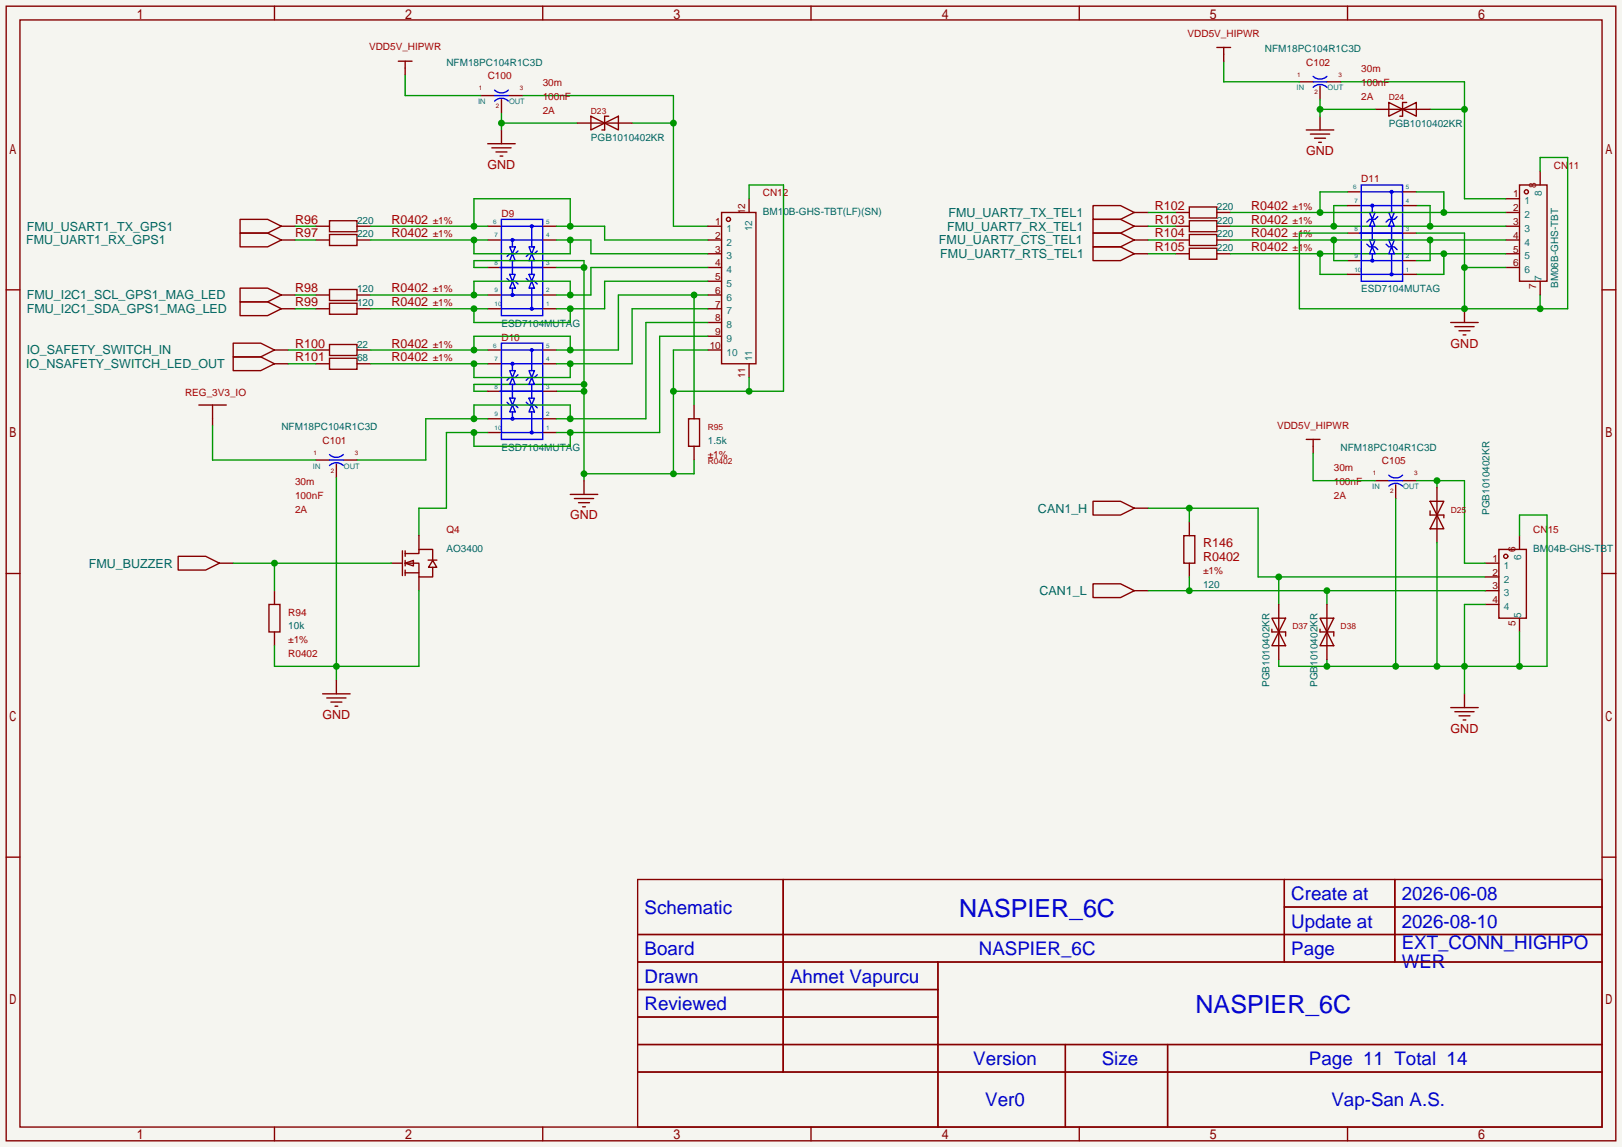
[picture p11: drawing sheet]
<svg xmlns="http://www.w3.org/2000/svg" width="299mm" height="212mm" viewBox="0 0 299 212" stroke-linecap="round" stroke-linejoin="round" font-family="sans-serif">
<path d="M0 0h299.5v211.8h-299.5z" fill="#f5f5f0"/>
<g fill="none" stroke="#850000" stroke-width=".25">
<path d="M1.1 1.1h297.2v209.6h-297.2zM3.7 3.7h292.1v204.5h-292.1zM50.7 1.1v2.6M100.2 1.1v2.6M149.7 1.1v2.6M199.3 1.1v2.6M248.8 1.1v2.6M278 36.7h2.5M278 39.2h2.5M280.5 34.2h5.1v17.7h-5.1zM284.4 31.6v2.6M1.1 53.5h2.6"/>
<path d="M278 41.8h2.5M278 44.3h2.5M278 46.9h2.5M278 49.4h2.5M284.4 51.9v2.6M295.8 53.5h2.5M1.1 105.9h2.6M295.8 105.9h2.5M1.1 158.3h2.6M295.8 158.3h2.5M117.7 162.4h178.1v45.8h-178.1zM117.7 172.6h178.1"/>
<path d="M117.7 177.7h178.1M144.6 162.4v35.6M173.2 177.7v30.5M237.1 162.4v15.3M237.1 167.5h58.7M257.5 162.4v15.3M117.7 182.8h55.5M117.7 192.9h178.1M117.7 187.8h55.5M117.7 198h178.1M196.7 192.9v15.3M215.6 192.9v15.3"/>
<path d="M50.7 208.2v2.5M100.2 208.2v2.5M149.7 208.2v2.5M199.3 208.2v2.5M248.8 208.2v2.5"/>
<circle cx="281.8" cy="35.4" r=".38"/>
</g>
<path d="M96.4 17.7h27.9v24.1h6.4M116.7 22.7h7.6" fill="none" stroke="#009600" stroke-width=".25"/>
<circle cx="124.3" cy="22.7" r=".63" fill="#009600"/>
<g fill="none" stroke="#850000" stroke-width=".25">
<path d="M88.8 17.7h2.5M92.6 18.4v2.6M93.9 17.7h2.5M90 26.5h5.1M90.8 27.3h3.6M91.6 28.1h2M92.3 28.8h.5M92.6 24v2.5M44.3 55.8h5.1l2.5 1.2-2.5 1.3h-5.1zM44.3 53.2h5.1l2.5 1.3-2.5 1.3h-5.1zM44.3 43.1h5.1l2.5 1.2-2.5 1.3h-5.1zM44.3 40.5h5.1l2.5 1.3-2.5 1.3h-5.1z"/>
<path d="M51.9 57h2.6M51.9 54.5h2.6M51.9 44.3h2.6M51.9 41.8h2.6M43.1 63.4h5l2.6 1.2-2.6 1.3h-5zM43.1 65.9h5l2.6 1.3-2.6 1.3h-5zM50.7 64.6h2.5M50.7 67.2h2.5M32.9 102.7h5.1l2.5 1.3-2.5 1.3h-5.1zM40.5 104h2.6"/>
</g>
<path d="M91.3 16.6a1.79 1.79 0 0 0 2.6 0M91.3 18.7a1.79 1.79 0 0 1 2.6 0M91.3 17.7h2.6" fill="none" stroke="#00f" stroke-width=".25"/>
<path d="M92.6 21v3M92.6 22.7h14" fill="none" stroke="#009600" stroke-width=".25"/>
<circle cx="92.6" cy="22.7" r=".63" fill="#009600"/>
<path d="M74.8 13.8v3.9h14M138.3 36.7v-2.5h6.4v38.1h-20.4M90 49.4h-2.5v-1.3h20.3v40.7M102.7 49.4h5.1M102.7 72.3h5.1M107.8 71h-20.3v1.3h2.5M130.7 64.6h-6.4v22.9M138.3 69.7v2.6M128.1 85v2.5h-20.3" fill="none" stroke="#009600" stroke-width=".25"/>
<g fill="none" stroke="#850000" stroke-width=".25">
<path d="M73.5 11.3h2.6M74.8 11.3v2.5M133.2 39.2h6.4v28h-6.4zM138.3 36.7v2.5M90 41.8h2.6M90 44.3h2.6M90 49.4h2.6M90 54.5h2.6M90 57h2.6M100.2 41.8h2.5M100.2 44.3h2.5M100.2 49.4h2.5"/>
<path d="M100.2 54.5h2.5M100.2 57h2.5M130.7 41.8h2.5M130.7 44.3h2.5M130.7 46.9h2.5M130.7 49.4h2.5M130.7 51.9h2.5M130.7 54.5h2.5M130.7 57h2.5M130.7 59.6h2.5M36.7 74.8h5.1M39.2 74.8v3.8"/>
<path d="M130.7 62.1h2.5M130.7 64.6h2.5M138.3 67.2v2.5"/>
<circle cx="134.5" cy="40.5" r=".38"/>
</g>
<g fill="none" stroke="#00f" stroke-width=".25">
<path d="M92.3 49.4h7.9M92.6 40.5h7.6v17.8h-7.6zM92.6 44.3h7.6M92.6 57h7.6M92.6 54.5h7.6M92.6 41.8h7.6M93.6 51.4l.5 .5h1l.5 .6M94.1 45.6h1l-.5 1.3zM94.1 50.7h1l-.5 1.2zM94.6 46.9l.5 1.2h-1zM94.6 51.9l.5 1.3h-1zM94.6 44.3v1.3"/>
<path d="M94.6 48.1v2.6M94.6 53.2v1.3M95.6 46.4l-.5 .5h-1l-.5 .5M97.2 51.4l.5 .5h1l.5 .6M97.7 45.6h1l-.5 1.3zM97.7 50.7h1l-.5 1.2zM98.2 46.9l.5 1.2h-1zM98.2 51.9l.5 1.3h-1zM98.2 41.8v3.8M98.2 48.1v2.6M98.2 53.2v3.8M99.2 46.4l-.5 .5h-1l-.5 .5"/>
<circle cx="94.6" cy="54.5" r=".25"/>
<circle cx="94.6" cy="44.3" r=".25"/>
<circle cx="98.2" cy="41.8" r=".25"/>
<circle cx="98.2" cy="57" r=".25"/>
</g>
<g fill="#009600">
<circle cx="107.8" cy="49.4" r=".63"/>
<circle cx="107.8" cy="71" r=".63"/>
<circle cx="107.8" cy="72.3" r=".63"/>
<circle cx="107.8" cy="87.5" r=".63"/>
<circle cx="124.3" cy="87.5" r=".63"/>
<circle cx="124.3" cy="72.3" r=".63"/>
<circle cx="138.3" cy="72.3" r=".63"/>
</g>
<path d="M90 64.6h2.6M90 67.2h2.6M90 77.3h2.6M90 79.9h2.6M90 72.3h2.6M100.2 64.6h2.5M100.2 67.2h2.5M100.2 77.3h2.5M100.2 79.9h2.5M100.2 72.3h2.5" fill="none" stroke="#850000" stroke-width=".25"/>
<g fill="none" stroke="#00f" stroke-width=".25">
<path d="M92.3 72.3h7.9M92.6 63.4h7.6v17.8h-7.6zM92.6 67.2h7.6M92.6 79.9h7.6M92.6 77.3h7.6M92.6 64.6h7.6M93.6 74.3l.5 .5h1l.5 .5M94.1 68.5h1l-.5 1.2zM94.1 73.5h1l-.5 1.3zM94.6 69.7l.5 1.3h-1zM94.6 74.8l.5 1.3h-1zM94.6 67.2v1.3"/>
<path d="M94.6 71v2.5M94.6 76.1v1.2M95.6 69.2l-.5 .5h-1l-.5 .5M97.2 74.3l.5 .5h1l.5 .5M97.7 68.5h1l-.5 1.2zM97.7 73.5h1l-.5 1.3zM98.2 69.7l.5 1.3h-1zM98.2 74.8l.5 1.3h-1zM98.2 64.6v3.9M98.2 71v2.5M98.2 76.1v3.8M99.2 69.2l-.5 .5h-1l-.5 .5"/>
<circle cx="94.6" cy="67.2" r=".25"/>
<circle cx="94.6" cy="77.3" r=".25"/>
<circle cx="98.2" cy="79.9" r=".25"/>
<circle cx="98.2" cy="64.6" r=".25"/>
</g>
<path d="M87.5 79.9v2.5h17.8v-2.5M90 79.9h-7.6v14h-5.1v5M130.7 62.1h-8.9v17.8h-19.1" fill="none" stroke="#009600" stroke-width=".25"/>
<g fill="#009600">
<circle cx="105.3" cy="79.9" r=".63"/>
<circle cx="87.5" cy="79.9" r=".63"/>
</g>
<path d="M58.3 85h2.5M62.1 85.7v2.6M63.4 85h2.5" fill="none" stroke="#850000" stroke-width=".25"/>
<path d="M60.8 83.9a1.79 1.79 0 0 0 2.6 0M60.8 86a1.79 1.79 0 0 1 2.6 0M60.8 85h2.6" fill="none" stroke="#00f" stroke-width=".25"/>
<path d="M130.7 59.6h-11.4v17.7h-16.6M87.5 77.3v-2.5h17.8v2.5M90 77.3h-11.4v7.7h-12.7" fill="none" stroke="#009600" stroke-width=".25"/>
<g fill="#009600">
<circle cx="105.3" cy="77.3" r=".63"/>
<circle cx="87.5" cy="77.3" r=".63"/>
</g>
<path d="M39.2 78.6v6.4h19.1M43.1 104h29.2M50.7 104v5.1" fill="none" stroke="#009600" stroke-width=".25"/>
<g fill="none" stroke="#850000" stroke-width=".25">
<path d="M77.3 98.9v2.6M49.7 111.6h2v5.1h-2zM50.7 109.1v2.5M50.7 116.7v2.6M72.3 104h2M74.3 101.7v4.6M74.8 104l1.5-.5v1zM74.8 102.2h2.5v-.7h2.6v2M74.8 104h2.5v2.6h2.6v-1.8M74.8 105.8h2.5M74.8 101.7v1M74.8 103.5v1"/>
<path d="M74.8 105.3v1M77.3 106.6v2.5M79 103.4h1.7M79.9 103.5l.7 1.3h-1.5z"/>
</g>
<circle cx="50.7" cy="104" r=".63" fill="#009600"/>
<path d="M105.3 91.3h5.1M106 92.1h3.6M106.8 92.8h2M107.6 93.6h.5M107.8 88.8v2.5" fill="none" stroke="#850000" stroke-width=".25"/>
<path d="M62.1 88.3v37.3M77.3 109.1v14h-26.6v-3.8" fill="none" stroke="#009600" stroke-width=".25"/>
<circle cx="62.1" cy="123.1" r=".63" fill="#009600"/>
<path d="M58.3 41.8h2.5M60.8 40.8h5.1v2h-5.1zM65.9 41.8h2.6M127.1 77.3h2.1v5.1h-2.1zM128.1 74.8v2.5M128.1 82.4v2.6M59.6 128.1h5M60.3 128.9h3.6M61.1 129.7h2M61.8 130.4h.6M62.1 125.6v2.5" fill="none" stroke="#850000" stroke-width=".25"/>
<path d="M54.5 41.8h3.8M68.5 41.8h21.5M87.5 41.8v-5.1h17.8v5.1M102.7 41.8h8.9v2.5h19.1" fill="none" stroke="#009600" stroke-width=".25"/>
<g fill="#009600">
<circle cx="105.3" cy="41.8" r=".63"/>
<circle cx="87.5" cy="41.8" r=".63"/>
</g>
<path d="M58.3 44.3h2.5M60.8 43.3h5.1v2h-5.1zM65.9 44.3h2.6" fill="none" stroke="#850000" stroke-width=".25"/>
<path d="M54.5 44.3h3.8M68.5 44.3h21.5M87.5 44.3v2.6h17.8v-2.6M102.7 44.3h6.4v2.6h21.6" fill="none" stroke="#009600" stroke-width=".25"/>
<g fill="#009600">
<circle cx="105.3" cy="44.3" r=".63"/>
<circle cx="87.5" cy="44.3" r=".63"/>
</g>
<path d="M58.3 54.5h2.5M60.8 53.5h5.1v2h-5.1zM65.9 54.5h2.6" fill="none" stroke="#850000" stroke-width=".25"/>
<path d="M54.5 54.5h3.8M68.5 54.5h21.5M87.5 54.5v-2.6h17.8v2.6M130.7 49.4h-21.6v5.1h-6.4" fill="none" stroke="#009600" stroke-width=".25"/>
<g fill="#009600">
<circle cx="105.3" cy="54.5" r=".63"/>
<circle cx="87.5" cy="54.5" r=".63"/>
</g>
<path d="M58.3 57h2.5M60.8 56h5.1v2h-5.1zM65.9 57h2.6" fill="none" stroke="#850000" stroke-width=".25"/>
<path d="M54.5 57h3.8M68.5 57h21.5M87.5 57v2.6h17.8v-2.6M130.7 51.9h-19.1v5.1h-8.9" fill="none" stroke="#009600" stroke-width=".25"/>
<g fill="#009600">
<circle cx="105.3" cy="57" r=".63"/>
<circle cx="87.5" cy="57" r=".63"/>
</g>
<path d="M58.3 64.6h2.5M60.8 63.6h5.1v2.1h-5.1zM65.9 64.6h2.6" fill="none" stroke="#850000" stroke-width=".25"/>
<path d="M128.1 54.5v20.3M130.7 54.5h-16.5v10.1h-11.5M68.5 64.6h21.5M87.5 64.6v-2.5h17.8v2.5" fill="none" stroke="#009600" stroke-width=".25"/>
<g fill="#009600">
<circle cx="87.5" cy="64.6" r=".63"/>
<circle cx="105.3" cy="64.6" r=".63"/>
<circle cx="128.1" cy="54.5" r=".63"/>
</g>
<path d="M130.7 57h-14v10.2h-14M53.2 64.6h5.1M53.2 67.2h5.1M68.5 67.2h21.5M87.5 67.2v2.5h17.8v-2.5" fill="none" stroke="#009600" stroke-width=".25"/>
<path d="M58.3 67.2h2.5M60.8 66.2h5.1v2h-5.1zM65.9 67.2h2.6" fill="none" stroke="#850000" stroke-width=".25"/>
<g fill="#009600">
<circle cx="87.5" cy="67.2" r=".63"/>
<circle cx="105.3" cy="67.2" r=".63"/>
</g>
<path d="M247.5 15.1h22.9v21.6h7.6M264 20.2h6.4" fill="none" stroke="#009600" stroke-width=".25"/>
<circle cx="270.4" cy="20.2" r=".63" fill="#009600"/>
<g fill="none" stroke="#850000" stroke-width=".25">
<path d="M224.7 8.8h2.5M225.9 8.8v2.5M239.9 15.1h2.5M243.7 15.9v2.5M245 15.1h2.5M201.8 38h5.1l2.5 1.2-2.5 1.3h-5.1zM209.4 39.2h2.6M217 39.2h2.6M219.6 38.2h5.1v2.1h-5.1zM224.7 39.2h2.5M201.8 40.5h5.1l2.5 1.3-2.5 1.3h-5.1zM201.8 45.6h5.1l2.5 1.3-2.5 1.2h-5.1z"/>
<path d="M201.8 43.1h5.1l2.5 1.2-2.5 1.3h-5.1zM209.4 41.8h2.6M209.4 46.9h2.6M209.4 44.3h2.6M217 41.8h2.6M219.6 40.8h5.1v2h-5.1zM224.7 41.8h2.5"/>
</g>
<path d="M242.4 14.1a1.79 1.79 0 0 0 2.6 0M242.4 16.1a1.79 1.79 0 0 1 2.6 0M242.4 15.1h2.6" fill="none" stroke="#00f" stroke-width=".25"/>
<path d="M225.9 11.3v3.8h14M212 39.2h5M248.8 38h-2.5v3.8M261.5 38h2.5v3.8M212 41.8h5M227.2 41.8h50.8" fill="none" stroke="#009600" stroke-width=".25"/>
<g fill="#009600">
<circle cx="246.3" cy="41.8" r=".63"/>
<circle cx="264" cy="41.8" r=".63"/>
</g>
<path d="M217 44.3h2.6M217 46.9h2.6M219.6 43.3h5.1v2h-5.1zM219.6 45.8h5.1v2.1h-5.1zM224.7 44.3h2.5M224.7 46.9h2.5" fill="none" stroke="#850000" stroke-width=".25"/>
<path d="M212 44.3h5M212 46.9h5M227.2 46.9h50.8M243.7 46.9v3.8h5.1M266.6 46.9v3.8h-5.1" fill="none" stroke="#009600" stroke-width=".25"/>
<g fill="#009600">
<circle cx="266.6" cy="46.9" r=".63"/>
<circle cx="243.7" cy="46.9" r=".63"/>
</g>
<g fill="none" stroke="#850000" stroke-width=".25">
<path d="M241.2 24h5.1M241.9 24.8h3.6M242.7 25.5h2M243.5 26.3h.5M243.7 21.5v2.5M248.8 35.4h2.5M248.8 38h2.5M259 35.4h2.5M259 38h2.5M248.8 48.1h2.5M248.8 50.7h2.5M248.8 43.1h2.5"/>
<path d="M259 48.1h2.5M259 50.7h2.5M259 43.1h2.5M267.8 59.6h5.1M270.4 57v2.6M268.6 60.3h3.6M269.4 61.1h2M270.1 61.8h.5"/>
</g>
<g fill="none" stroke="#00f" stroke-width=".25">
<path d="M251.3 34.2h7.7v17.7h-7.7zM251.3 38h7.7M251.3 35.4h7.7M252.9 39.2h1l-.5 1.3zM253.4 38v1.2M256.4 39.2h1l-.5 1.3zM256.9 35.4v3.8M251.1 43.1h7.9M251.3 50.7h7.7M251.3 48.1h7.7M252.3 45.1l.6 .5h1l.5 .5M252.9 44.3h1l-.5 1.3z"/>
<path d="M253.4 40.5l.5 1.3h-1zM253.4 45.6l.5 1.3h-1zM253.4 41.8v2.5M253.4 46.9v1.2M254.4 40l-.5 .5h-1l-.6 .5M255.9 45.1l.5 .5h1l.5 .5M256.4 44.3h1l-.5 1.3zM256.9 40.5l.5 1.3h-1zM256.9 45.6l.5 1.3h-1zM256.9 41.8v2.5M256.9 46.9v3.8M257.9 40l-.5 .5h-1l-.5 .5"/>
<circle cx="253.4" cy="38" r=".25"/>
<circle cx="256.9" cy="35.4" r=".25"/>
<circle cx="253.4" cy="48.1" r=".25"/>
<circle cx="256.9" cy="50.7" r=".25"/>
</g>
<path d="M284.4 31.6v-2.5h5v27.9h-49.5v-13.9h8.9M261.5 43.1h8.9v13.9M270.4 49.4h7.6M284.4 54.5v2.5" fill="none" stroke="#009600" stroke-width=".25"/>
<g fill="#009600">
<circle cx="270.4" cy="57" r=".63"/>
<circle cx="270.4" cy="49.4" r=".63"/>
<circle cx="284.4" cy="57" r=".63"/>
</g>
<g fill="none" stroke="#850000" stroke-width=".25">
<path d="M201.8 92.6h5.1l2.5 1.3-2.5 1.2h-5.1zM209.4 93.9h2.6M253.9 88.8h2.5M257.7 89.5v2.6M259 88.8h2.5M280.5 98.9v2.6M201.8 107.8h5.1l2.5 1.3-2.5 1.3h-5.1zM209.4 109.1h2.6M274.2 109.1h2.5M274.2 104h2.5M274.2 106.6h2.5M274.2 111.6h2.5"/>
<path d="M276.7 101.5h5.1v12.7h-5.1zM280.5 114.2v2.5"/>
<circle cx="278" cy="102.7" r=".38"/>
</g>
<path d="M256.4 87.8a1.79 1.79 0 0 0 2.6 0M256.4 89.8a1.79 1.79 0 0 1 2.6 0M256.4 88.8h2.6" fill="none" stroke="#00f" stroke-width=".25"/>
<path d="M261.5 88.8h8.9v15.2h3.8M265.3 88.8v1.2" fill="none" stroke="#009600" stroke-width=".25"/>
<circle cx="265.3" cy="88.8" r=".63" fill="#009600"/>
<g fill="none" stroke="#850000" stroke-width=".25">
<path d="M256.4 18.9l2.6 1.3-2.6 1.3zM259.7 18.9h-.7v2.6h-.6M106.6 22.7h10.1M109.1 21.5l2.5 1.2-2.5 1.3zM111.6 22.7l2.6-1.2v2.5zM112.4 21.5h-.8v2.5h-.5M253.9 20.2h10.1M259 20.2l2.5-1.3v2.6zM241.2 81.2h2.5M242.4 81.2v2.5M267.8 130.7h5.1M268.6 131.4h3.6"/>
<path d="M269.4 132.2h2M270.1 133h.5M270.4 128.1v2.6"/>
</g>
<path d="M243.7 18.4v3.1M243.7 20.2h10.2M242.4 83.7v5.1h11.5" fill="none" stroke="#009600" stroke-width=".25"/>
<circle cx="243.7" cy="20.2" r=".63" fill="#009600"/>
<path d="M264 92.6h2.6l-1.3 2.5zM264 94.4v.7h2.6v.5M265.3 95.1l1.3 2.6h-2.6zM265.3 90v10.2" fill="none" stroke="#850000" stroke-width=".25"/>
<path d="M227.2 39.2h50.8M248.8 35.4h-5.1v3.8M261.5 35.4h5.1v3.8" fill="none" stroke="#009600" stroke-width=".25"/>
<g fill="#009600">
<circle cx="266.6" cy="39.2" r=".63"/>
<circle cx="243.7" cy="39.2" r=".63"/>
</g>
<path d="M227.2 44.3h50.8M246.3 44.3v3.8h2.5M264 44.3v3.8h-2.5" fill="none" stroke="#009600" stroke-width=".25"/>
<g fill="#009600">
<circle cx="264" cy="44.3" r=".63"/>
<circle cx="246.3" cy="44.3" r=".63"/>
</g>
<path d="M218.6 98.9h2v5.1h-2zM219.6 96.4v2.5M219.6 104v2.6" fill="none" stroke="#850000" stroke-width=".25"/>
<path d="M257.7 92.1v31M280.5 98.9v-3.8h5.1v28h-49.5v-1.3M265.3 100.2v22.9M274.2 111.6h-3.8v16.5M280.5 116.7v6.4M245 121.8v1.3" fill="none" stroke="#009600" stroke-width=".25"/>
<g fill="#009600">
<circle cx="257.7" cy="123.1" r=".63"/>
<circle cx="265.3" cy="123.1" r=".63"/>
<circle cx="270.4" cy="123.1" r=".63"/>
<circle cx="280.5" cy="123.1" r=".63"/>
<circle cx="245" cy="123.1" r=".63"/>
</g>
<path d="M212 109.1h62.2M219.6 106.6v2.5M245 109.1v2.5" fill="none" stroke="#009600" stroke-width=".25"/>
<g fill="#009600">
<circle cx="219.6" cy="109.1" r=".63"/>
<circle cx="245" cy="109.1" r=".63"/>
</g>
<path d="M212 93.9h20.3v12.7h41.9M219.6 93.9v2.5M236.1 106.6v5" fill="none" stroke="#009600" stroke-width=".25"/>
<g fill="#009600">
<circle cx="219.6" cy="93.9" r=".63"/>
<circle cx="236.1" cy="106.6" r=".63"/>
</g>
<path d="M234.8 114.2h2.6l-1.3 2.5zM234.8 116.2v.5h2.6v.8M236.1 116.7l1.3 2.6h-2.6zM236.1 111.6v10.2M243.7 114.2h2.6l-1.3 2.5zM243.7 116.2v.5h2.6v.8M245 116.7l1.3 2.6h-2.6zM245 111.6v10.2" fill="none" stroke="#850000" stroke-width=".25"/>
<g font-size="4.6" fill="#0000c2">
<text x="177.1" y="169.4">NASPIER_6C</text>
<text x="220.7" y="187.1">NASPIER_6C</text>
</g>
<g font-size="3.5" fill="#0000c2">
<text x="238.4" y="166.2">Create at</text>
<text x="258.8" y="166.2">2026-06-08</text>
<text x="119" y="168.8">Schematic</text>
<text x="238.4" y="171.3">Update at</text>
<text x="258.8" y="171.3">2026-08-10</text>
<text x="119" y="176.4">Board</text>
<text x="180.7" y="176.4">NASPIER_6C</text>
<text x="238.4" y="176.4">Page</text>
<text x="258.8" y="175.2">EXT_CONN_HIGHPO</text>
<text x="258.8" y="178.7">WER</text>
<text x="119" y="181.5">Drawn</text>
<text x="145.9" y="181.5">Ahmet Vapurcu</text>
<text x="119" y="186.6">Reviewed</text>
<text x="179.7" y="196.7">Version</text>
<text x="203.4" y="196.7">Size</text>
<text x="241.7" y="196.7">Page 11 Total 14</text>
<text x="181.9" y="204.3">Ver0</text>
<text x="245.8" y="204.3">Vap-San A.S.</text>
</g>
<g font-size="2.3" fill="#a90000">
<text x="241.1" y="28.6">GND</text>
<text x="90" y="31.2">GND</text>
<text x="54.5" y="41.3">R96</text>
<text x="72.3" y="41.3">R0402</text>
<text x="213.2" y="38.8">R102</text>
<text x="213.2" y="41.3">R103</text>
<text x="231" y="38.8">R0402</text>
<text x="231" y="41.3">R0402</text>
<text x="54.5" y="43.9">R97</text>
<text x="72.3" y="43.9">R0402</text>
<text x="213.2" y="43.9">R104</text>
<text x="213.2" y="46.4">R105</text>
<text x="231" y="43.9">R0402</text>
<text x="231" y="46.4">R0402</text>
<text x="54.5" y="54">R98</text>
<text x="54.5" y="56.6">R99</text>
<text x="72.3" y="54">R0402</text>
<text x="72.3" y="56.6">R0402</text>
<text x="54.5" y="64.2">R100</text>
<text x="72.3" y="64.2">R0402</text>
<text x="267.8" y="64.2">GND</text>
<text x="54.5" y="66.7">R101</text>
<text x="72.3" y="66.7">R0402</text>
<text x="105.3" y="95.9">GND</text>
<text x="222.1" y="101">R146</text>
<text x="222.1" y="103.6">R0402</text>
<text x="59.5" y="132.8">GND</text>
<text x="267.8" y="135.3">GND</text>
</g>
<g font-size="2.3" fill="#006464">
<text x="175.1" y="40.1">FMU_UART7_TX_TEL1</text>
<text x="4.8" y="45.1">FMU_UART1_RX_GPS1</text>
<text x="5" y="42.6">FMU_USART1_TX_GPS1</text>
<text x="173.4" y="45.1">FMU_UART7_CTS_TEL1</text>
<text x="173.6" y="47.7">FMU_UART7_RTS_TEL1</text>
<text x="174.9" y="42.6">FMU_UART7_RX_TEL1</text>
<text x="5" y="57.8">FMU_I2C1_SDA_GPS1_MAG_LED</text>
<text x="5" y="55.3">FMU_I2C1_SCL_GPS1_MAG_LED</text>
<text x="4.9" y="65.5">IO_SAFETY_SWITCH_IN</text>
<text x="4.8" y="68">IO_NSAFETY_SWITCH_LED_OUT</text>
<text x="191.6" y="94.7">CAN1_H</text>
<text x="16.4" y="104.8">FMU_BUZZER</text>
<text x="191.9" y="109.9">CAN1_L</text>
</g>
<g font-size="1.8" fill="#a90000">
<text x="68.1" y="9.3">VDD5V_HIPWR</text>
<text x="219.3" y="6.8">VDD5V_HIPWR</text>
<text x="90" y="14.7">C100</text>
<text x="100.2" y="15.9">30m</text>
<text x="241.2" y="12.1">C102</text>
<text x="251.3" y="15.9">100nF</text>
<text x="251.3" y="13.4">30m</text>
<text x="100.2" y="18.5">100nF</text>
<text x="100.2" y="21">2A</text>
<text x="251.3" y="18.5">2A</text>
<text x="251.3" y="33.7">D11</text>
<text x="286.9" y="31.2">CN11</text>
<text x="79.9" y="41.3">±1%</text>
<text x="92.6" y="40.1">D9</text>
<text x="140.8" y="36.2">CN12</text>
<text x="238.6" y="38.8">±1%</text>
<text x="238.6" y="41.3">±1%</text>
<text x="79.9" y="43.9">±1%</text>
<text x="238.6" y="43.9">±1%</text>
<text x="238.6" y="46.4">±1%</text>
<text x="79.9" y="54">±1%</text>
<text x="79.9" y="56.6">±1%</text>
<text x="79.9" y="64.2">±1%</text>
<text x="92.6" y="62.9">D10</text>
<text x="79.9" y="66.7">±1%</text>
<text x="34.2" y="73.1">REG_3V3_IO</text>
<text x="59.6" y="82">C101</text>
<text x="235.8" y="79.2">VDD5V_HIPWR</text>
<text x="54.5" y="89.6">30m</text>
<text x="130.7" y="84.5">±1%</text>
<text x="246.3" y="89.6">100nF</text>
<text x="246.3" y="87">30m</text>
<text x="255.1" y="85.8">C105</text>
<text x="54.5" y="92.1">100nF</text>
<text x="54.5" y="94.7">2A</text>
<text x="246.3" y="92.1">2A</text>
<text x="82.4" y="98.5">Q4</text>
<text x="283.1" y="98.5">CN15</text>
<text x="222.1" y="106.1">±1%</text>
<text x="53.2" y="113.7">R94</text>
<text x="53.2" y="118.8">±1%</text>
<text x="53.2" y="121.3">R0402</text>
</g>
<g font-size="1.8" fill="#006464">
<text x="233.6" y="9.6">NFM18PC104R1C3D</text>
<text x="82.4" y="12.1">NFM18PC104R1C3D</text>
<text x="256.4" y="23.5">PGB1010402KR</text>
<text x="109.1" y="26.1">PGB1010402KR</text>
<text x="65.9" y="41.3">220</text>
<text x="140.8" y="39.8">BM10B-GHS-TBT(LF)(SN)</text>
<text x="224.7" y="38.8">220</text>
<text x="224.7" y="41.3">220</text>
<text x="65.9" y="43.9">220</text>
<text x="224.7" y="43.9">220</text>
<text x="224.7" y="46.4">220</text>
<text x="287.7" y="53.2" transform="rotate(-90 287.7 53.2)">BM06B-GHS-TBT</text>
<text x="65.9" y="54">120</text>
<text x="65.9" y="56.6">120</text>
<text x="251.3" y="54">ESD7104MUTAG</text>
<text x="65.9" y="64.2">22</text>
<text x="92.6" y="60.4">ESD7104MUTAG</text>
<text x="65.9" y="66.7">68</text>
<text x="51.9" y="79.4">NFM18PC104R1C3D</text>
<text x="92.6" y="83.2">ESD7104MUTAG</text>
<text x="130.7" y="82">1.5k</text>
<text x="247.5" y="83.2">NFM18PC104R1C3D</text>
<text x="275" y="95.1" transform="rotate(-90 275 95.1)">PGB1010402KR</text>
<text x="82.4" y="102">AO3400</text>
<text x="283.1" y="102">BM04B-GHS-TBT</text>
<text x="222.1" y="108.6">120</text>
<text x="53.2" y="116.3">10k</text>
<text x="234.4" y="126.9" transform="rotate(-90 234.4 126.9)">PGB1010402KR</text>
<text x="243.3" y="126.9" transform="rotate(-90 243.3 126.9)">PGB1010402KR</text>
</g>
<g font-size="1.8" fill="#840000">
<text x="283.6" y="34.6" transform="rotate(-90 283.6 34.6)">8</text>
<text x="132.1" y="41.6">1</text>
<text x="137.6" y="39.6" transform="rotate(-90 137.6 39.6)">12</text>
<text x="279.4" y="36.5">1</text>
<text x="279.4" y="39">2</text>
<text x="279.4" y="41.6">3</text>
<text x="132.1" y="44.1">2</text>
<text x="132.1" y="46.6">3</text>
<text x="279.4" y="44.1">4</text>
<text x="279.4" y="46.6">5</text>
<text x="132.1" y="49.2">4</text>
<text x="132.1" y="51.7">5</text>
<text x="279.4" y="49.2">6</text>
<text x="283.6" y="53.5" transform="rotate(-90 283.6 53.5)">7</text>
<text x="132.1" y="54.3">6</text>
<text x="132.1" y="56.8">7</text>
<text x="132.1" y="59.3">8</text>
<text x="131" y="64.4">10</text>
<text x="132.1" y="61.9">9</text>
<text x="137.6" y="69.8" transform="rotate(-90 137.6 69.8)">11</text>
<text x="279.8" y="102" transform="rotate(-90 279.8 102)">6</text>
<text x="275.6" y="103.8">1</text>
<text x="275.6" y="106.3">2</text>
<text x="275.6" y="108.9">3</text>
<text x="275.6" y="111.4">4</text>
<text x="279.8" y="115.7" transform="rotate(-90 279.8 115.7)">5</text>
</g>
<g font-size="1.8" fill="#008484">
<text x="281.5" y="37.7">1</text>
<text x="281.5" y="40.3">2</text>
<text x="284.7" y="36.2" transform="rotate(-90 284.7 36.2)">8</text>
<text x="134.2" y="42.8">1</text>
<text x="134.2" y="45.4">2</text>
<text x="134.2" y="47.9">3</text>
<text x="138.9" y="42.7" transform="rotate(-90 138.9 42.7)">12</text>
<text x="281.5" y="42.8">3</text>
<text x="281.5" y="45.4">4</text>
<text x="281.5" y="47.9">5</text>
<text x="134.2" y="50.4">4</text>
<text x="134.2" y="53">5</text>
<text x="281.5" y="50.4">6</text>
<text x="284.7" y="51.9" transform="rotate(-90 284.7 51.9)">7</text>
<text x="134.2" y="55.5">6</text>
<text x="134.2" y="58.1">7</text>
<text x="134.2" y="60.6">8</text>
<text x="134.2" y="63.1">9</text>
<text x="134.2" y="65.7">10</text>
<text x="138.9" y="66.7" transform="rotate(-90 138.9 66.7)">11</text>
<text x="277.7" y="105.1">1</text>
<text x="277.7" y="107.6">2</text>
<text x="280.8" y="103.5" transform="rotate(-90 280.8 103.5)">6</text>
<text x="277.7" y="110.1">3</text>
<text x="277.7" y="112.7">4</text>
<text x="280.8" y="114.2" transform="rotate(-90 280.8 114.2)">5</text>
</g>
<g font-size="1.6" fill="#a90000">
<text x="109.1" y="21">D23</text>
<text x="256.4" y="18.5">D24</text>
<text x="130.7" y="79.4">R95</text>
<text x="130.7" y="85.8">R0402</text>
<text x="267.8" y="94.7">D25</text>
<text x="238.6" y="116.3">D37</text>
<text x="247.5" y="116.3">D38</text>
</g>
<g font-size="1.4" fill="#008484">
<text x="239.4" y="16.7">IN</text>
<text x="245.1" y="16.7">OUT</text>
<text x="88.3" y="19.2">IN</text>
<text x="94" y="19.2">OUT</text>
<text x="57.8" y="86.5">IN</text>
<text x="63.5" y="86.5">OUT</text>
<text x="253.4" y="90.3">IN</text>
<text x="259.1" y="90.3">OUT</text>
</g>
<g font-size="1.2" fill="#840000">
<text x="88.4" y="16.7">1</text>
<text x="96" y="16.7">3</text>
<text x="239.5" y="14.1">1</text>
<text x="242.7" y="17.4">2</text>
<text x="247.1" y="14.1">3</text>
<text x="91.6" y="20">2</text>
<text x="57.9" y="84">1</text>
<text x="65.5" y="84">3</text>
<text x="61.1" y="87.3">2</text>
<text x="253.5" y="87.8">1</text>
<text x="261.1" y="87.8">3</text>
<text x="256.7" y="91.1">2</text>
</g>
<g font-size="1.2" fill="#008484">
<text x="249.8" y="35">6</text>
<text x="259.6" y="35">5</text>
<text x="91.1" y="41.3">6</text>
<text x="100.8" y="41.3">5</text>
<text x="250.1" y="37.5">7</text>
<text x="259.6" y="37.5">4</text>
<text x="91.3" y="43.9">7</text>
<text x="100.8" y="43.9">4</text>
<text x="250.1" y="47.7">9</text>
<text x="250.1" y="42.6">8</text>
<text x="259.6" y="47.7">2</text>
<text x="259.6" y="42.6">3</text>
<text x="91.3" y="48.9">8</text>
<text x="100.8" y="48.9">3</text>
<text x="250.1" y="50.2">10</text>
<text x="259.6" y="50.2">1</text>
<text x="91.3" y="54">9</text>
<text x="91.3" y="56.6">10</text>
<text x="100.8" y="54">2</text>
<text x="100.8" y="56.6">1</text>
<text x="91.1" y="64.2">6</text>
<text x="100.8" y="64.2">5</text>
<text x="91.3" y="66.7">7</text>
<text x="91.3" y="71.8">8</text>
<text x="100.8" y="66.7">4</text>
<text x="100.8" y="71.8">3</text>
<text x="91.3" y="76.9">9</text>
<text x="100.8" y="76.9">2</text>
<text x="91.3" y="79.4">10</text>
<text x="100.8" y="79.4">1</text>
</g>
</svg>
